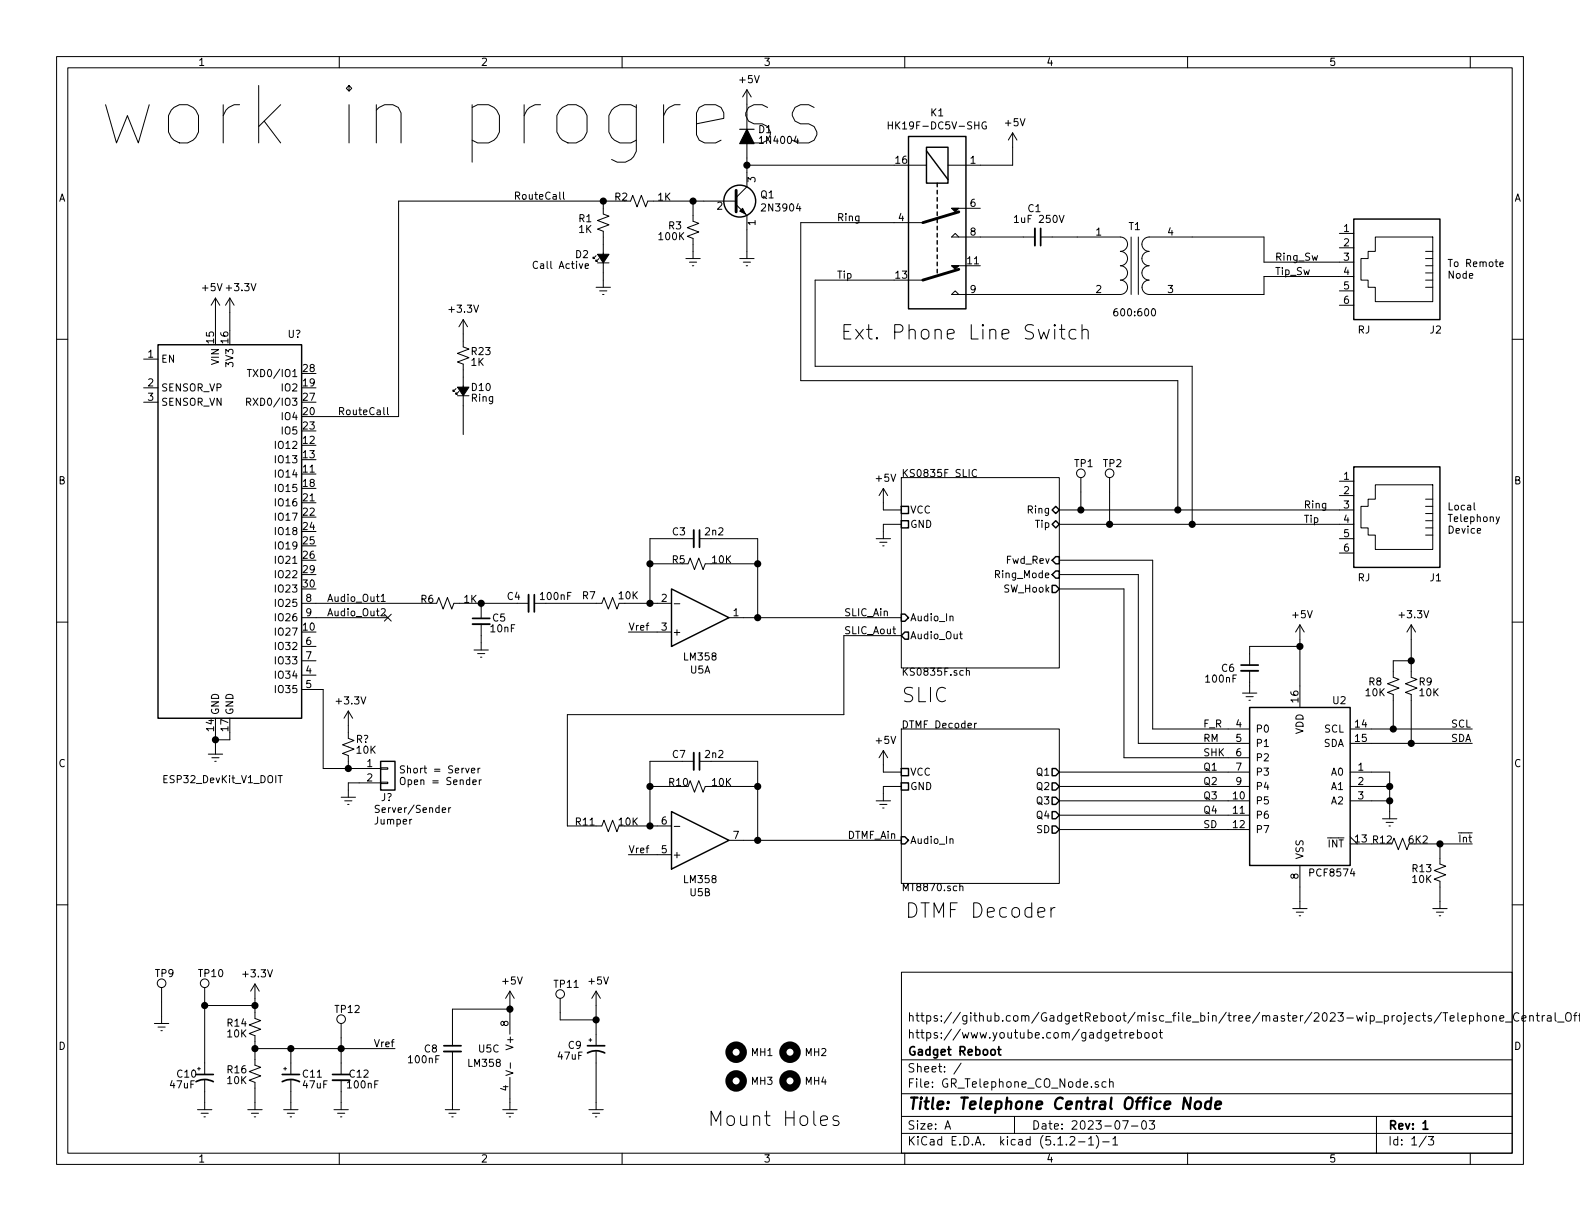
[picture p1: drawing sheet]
<svg xmlns="http://www.w3.org/2000/svg" width="279mm" height="216mm" viewBox="0 0 279 216" stroke-linecap="round" stroke-linejoin="round" font-family="sans-serif">
<g fill="none" stroke="#000" stroke-width=".18">
<path d="M10 10h259.4v195.9h-259.4zM12 12h255.4v191.9h-255.4zM60 10v2M110 10v2M132.1 15.9v17.1l-1.9 1.9M132.1 15.9l-.8 1.2M132.1 15.9l.7 1.2M135.7 19l-.9-.5h-1.5l-.9 .5-.5 1v.4l.5 1 .9 .5h1.5l.9 .5 .5 .9v.5l-.5 1-.9 .5h-2l-.9-.5M144 19l-1-.5h-1.4l-1 .5-.5 1v.4l.5 1 1 .5h1.4l1 .5 .4 .9v.5l-.4 1-1 .5h-1.9l-1-.5M160 10v2M210 10v2M260 10v2"/>
<path d="M99 34v1.1l.2 .1M99.6 34v1.1l.2 .1M106.7 35.6v2.2l1 .4-2 .8 2 .8-2 .7 1 .4v9.9M110.5 35.6h-40v38.1h-14.6M111.5 35.6l.4-1.1 .7 2.1 .8-2.1 .8 2.1 .4-1h15.6M122.6 35.6v3.5l1 .4-2.1 .8 2.1 .7-2.1 .8 1.1 .4v3.5M123.2 21.9l4.8-1v-.9l-.5-1-1-.5h-1.9l-1 .5-.4 1v3.8l.4 1 1 .5h1.9l1-.5M130.2 36.2l1.9 1.9v7.6M132.1 29.2h26M157.1 21.5v1.3M157.1 22.1h.7M160.7 29.2h3.1"/>
<path d="M163.2 39.4h-21.6v27.9h66.7v22.9M168.3 36.8h5.1M174.4 21.6a.59 .59 0 0 0-.8 .6 .59 .59 0 0 0 .8 .6v-.5h-.2M179.1 23.5v5.7h-11.5M179.1 23.5l-.8 1.3M179.1 23.5l.7 1.3M179.4 38.4l.4-.3v1.2M179.4 39.3h.7M187.3 38.1l.4 1.2 .5-1.2M10 60h2M38.1 52.7v5.7M38.1 52.7l-.8 1.3"/>
<path d="M38.1 52.7l.8 1.3M40.6 52.7v5.7M40.6 52.7l-.7 1.3M40.6 52.7l.8 1.3M81.9 56.5v4.8l1 .4-2 .8 2 .7-2 .8 1 .4v12.4M81.9 56.5l-.7 1.3M81.9 56.5l.8 1.3M103.5 47l.6-.1-.1-.2-.3-.1-.2 .2v.6h.5M105.4 45.2l-.5 .5v-.2v.2h.3M105.4 50.8h2.5M105.7 46.5h2M105.9 45.7l-.5 .5v-.2v.2h.3"/>
<path d="M106 51.4h1.3M106.6 52.1h.2M121.3 45.7h2.5M121.9 46.4h1.3M122.4 47h.3M130.8 45.7h2.5M131.4 46.4h1.3M132 47h.2M158.1 49.5h-14v15.3h66.7v27.9M160.7 49.5h2.5M168.3 47h2.5M169.5 41.9l-.6-.6-.6 .6h14.7"/>
<path d="M184 41.9h14.1a1.27 1.27 0 0 1 1.3 1.3 1.27 1.27 0 0 1-1.3 1.3 1.27 1.27 0 0 1 1.3 1.2 1.27 1.27 0 0 1-1.3 1.3 1.27 1.27 0 0 1 1.3 1.3 1.27 1.27 0 0 1-1.3 1.2 1.27 1.27 0 0 1 1.3 1.3 1.27 1.27 0 0 1-1.3 1.3h-29.8l.6-.7 .6 .7M186.5 57.4l-.1 .1 .1 .1 .1-.1-.1-.1v.2M186.5 58.2v1.7M187.4 58.2h.9M187.7 57.4v2.2l.1 .2 .5 .1M190.3 58.4l-.8-.2-.4 .5v.8l.2 .3 .2 .1 .8-.1M191.3 58.5a.63 .63 0 0 1 1.1 .1v1.3M191.3 57.4v2.5M200 41.9v10.2M201.3 41.9v10.2M236.9 51.4h2.5M236.9 41.3h2.5"/>
<path d="M236.9 43.8h2.5M236.9 54h2.5M239.4 46.4h-15.9v-4.5h-20.3a1.27 1.27 0 0 0-1.3 1.3 1.27 1.27 0 0 0 1.3 1.3 1.27 1.27 0 0 0-1.3 1.2 1.27 1.27 0 0 0 1.3 1.3 1.27 1.27 0 0 0-1.3 1.3 1.27 1.27 0 0 0 1.3 1.2 1.27 1.27 0 0 0-1.2 1.3 1.27 1.27 0 0 0 1.2 1.3h20.3v-3.2h15.9M243.2 41.9h10.2v11.4h-10.2v-2.5h-1.3v-1.3h-1.2v-3.8h1.2v-1.2h1.3zM252.1 44.5h1.3M252.1 45.7h1.3M252.1 47h1.3M252.1 48.3h1.3M252.1 49.5h1.3M252.1 50.8h1.3M265.2 46.7l.6-.1v-.2l-.4-.1-.2 .2 .1 .6h.5M267.4 60h2"/>
<path d="M25.4 63.5h2.5M25.4 68.6h2.5M25.4 71.1h2.5M43.6 71.1l.6-.1 .1-.2v-.3l-.2-.1h-.5v1.3M43.7 65.3h.7M43.9 71.1l.4 .6M44.1 65.3v1.3M67.9 72.1v1.1l.1 .1M68.5 72.1v1.1l.2 .1M80.6 68.7l-.5 .5v-.2v.2h.3M80.9 70h2M81.2 69.2l-.6 .5v-.2v.2h.3"/>
<path d="M114.9 99.7h5.7M121.7 99.7l.3-1 .8 2 .8-2 .7 2 .4-1h9.3M122.7 95.3h-7.8v11.4M123.7 95.3h10.3v13.9M154.9 95.3h2.6M155.6 95.9h1.2M156.1 96.5h.2M156.2 86.4v3.8h3.2M156.2 86.4l-.8 1.2M156.2 86.4l.8 1.2M159.4 84.5h27.9v33.6h-27.9zM159.4 92.7h-3.2v2.6"/>
<path d="M172.7 83.1a.6 .6 0 0 0-.9 .4 .6 .6 0 0 0 .6 .8l.3-.1M187.3 99.1h16.5v29.8h17.2M187.3 92.7h52.1M187.3 90.2h52.1M191.1 84.5v5.7M196.2 84.5v8.2M236.9 95.3h2.5M236.9 85.1h2.5M236.9 87.6h2.5M236.9 97.8h2.5M243.2 85.7h10.2v11.5h-10.2v-2.6h-1.3v-1.3h-1.2v-3.8h1.2v-1.2h1.3zM252.1 88.3h1.3"/>
<path d="M252.1 89.5h1.3M252.1 90.8h1.3M252.1 92.1h1.3M252.1 93.3h1.3M252.1 94.6h1.3M260.7 88.9v1.1l.2 .2M264.6 91.4l.3 .8M265.2 91.4l-.5 1.1-.1 .2M10 110h2M53.3 114.3h2.6M53.3 116.8h2.6M53.3 109.2h15.3"/>
<path d="M53.3 106.7h22.9M53.3 119.4h2.6M67.4 105.4l.4-.3v1.2M67.4 107.7l.5-.1 .2 .4v.2l-.8 .7h.8M67.4 106.3h.7M68 108.6l1.2 1.2M69.2 108.6l-1.2 1.2M77.2 106.7l.4-1 .8 2 .7-2 .8 2 .4-1h13.2M83.8 114.9h2.6M84.5 115.6h1.2M85 116.2h.2M85.1 106.7v2.6"/>
<path d="M85.1 110.4v4.5M94.5 106.7h11.9l.4-1 .8 2 .7-2 .8 2 .4-1h9.2M111.1 111.8h7.6M119.2 106.8h1M128.9 109.2h30.5M157.9 111.2h.5M158.1 110.8v1.1l.3 .2M159.4 112.4h-10.2v14h-48.9v19.7h6.1l.4-1.1 .8 2.1 .7-2.1 .8 2.1 .4-1M168 109.1l.2-.2 .3 .1v.8M169.7 112.1h.5M169.9 111.7v1.1l.3 .2M170.9 118.7l.2-.1h.3v.8"/>
<path d="M170.9 118.1v1.3M187.3 101.6h14v29.8h19.7M187.3 104.1h11.5v29.9h22.2M221 118.6v4M229.9 110.5v14.6M229.9 114.3h-8.9v3.3M229.9 110.5l-.8 1.3M229.9 110.5l.7 1.3M249.6 110.5v9.3l1 .3-2.1 .8 2.1 .8-2.1 .7 1.1 .4v8.6M249.6 116.8h-3.2v3l1 .3-2 .8 2 .8-2 .7 1 .4v6.1M249.6 110.5l-.8 1.3M249.6 110.5l.7 1.3"/>
<path d="M267.4 110h2M36.8 133.4h2.6M37.5 134h1.2M38 134.6h.2M38.1 129.5v3.9M40.6 129.5v1.3h-2.5M49.2 137.1h.7M53.3 121.9h3.8v14h10.2M61.6 125.7v4.9l1 .3-2 .8 2 .8-2 .7 1 .4v2.3M61.6 125.7l-.8 1.3M61.6 125.7l.8 1.3M67.3 138.3h1.3v.3h-1.3z"/>
<path d="M67.3 135.8h1.3v.2h-1.3zM67.3 138.4h-5.7v2.6M82.3 135.8l.4 .9 .3-.9M83.4 136.2l.6-.1-.1-.2-.4-.1-.1 .2v.6h.5M83.6 138.3l.6-.1v-.3h-.4l-.2 .2 .1 .6h.5M84.5 135.8v.9M84.8 137.9v.8M84.9 135.8l-.3 .1-.1 .2M85.1 137.9l-.3 .2M114.9 139.1h5.7M121.7 139.1l.3-1.1 .8 2.1 .8-2.1 .7 2.1 .4-1h9.3M122.7 134.6h-7.8v11.5"/>
<path d="M123.7 134.6h10.3v14M156.2 132.7v3.8h3.2M156.2 132.7l-.8 1.3M156.2 132.7l.8 1.3M159.4 128.9h27.9v27.3h-27.9zM159.4 139.1h-3.2v2.5M172.3 127.9v.8M172.7 127.9h-.3l-.1 .2M187.3 136.5h33.7M187.3 139.1h33.7M219.7 122.6h2.5M220.3 123.2h1.3"/>
<path d="M220.9 123.8h.2M238.8 136.5h6.9v8.3M238.8 139.1h6.9M238.8 128.9h21.5M238.8 131.4h21.5M10 160h2M60.3 141h2.6M61 141.6h1.2M61.5 142.2h.2M72.8 144.9h-.2l-.1 .2M78.2 143.2l.6-.1-.1-.2-.3-.1-.2 .2 .1 .6h.4M79.3 142.8v.9"/>
<path d="M79.7 142.8l-.4 .3M110.5 146.1h8.2M111.1 151.1h7.6M119.2 146.1h1M128.9 148.6h30.5M154.9 141.6h2.6M155.6 142.2h1.2M156.1 142.9h.2M168 148.4l.2-.1 .3 .1v.7M169.7 156.8l.2-.1h.3l.1 .8M169.7 156.2v1.3M187.3 141.6h33.7"/>
<path d="M187.3 144.1h33.7M187.3 146.7h33.7M229.9 153v7.7M238.8 141.6h6.9M238.8 149.2h3.8M238.8 148l1.2 1.2M244.5 144.8h2.5M245.1 145.4h1.3M245.6 146.1h.3M246.1 149.2l.4-1 .8 2 .7-2 .8 2 .4-1M250.2 149.2h10.1M254.6 149.2v3.6l1.1 .4-2.1 .7 2.1 .8-2.1 .7 1 .4v4.9"/>
<path d="M267.4 160h2M28.6 174.6v6.4M36.2 174.6v15.4M36.2 177.8h8.9M45.1 174v6.1l1 .4-2 .7 2 .8-2 .8 1 .3v5.2l1 .4-2 .8 2 .7-2 .8 1 .4v4.8M45.1 174l-.8 1.3M45.1 174l.7 1.3M90.2 175.3v7.6M90.2 175.3l-.8 1.2M90.2 175.3l.7 1.2M90.2 178.4h-10.2v6.5M99.1 176.5v3.8h6.3"/>
<path d="M105.4 175.3l-.8 1.2M105.4 175.3v9.6M105.4 175.3l.8 1.2M159.4 171.9h108v32h-108zM185.9 160.5v1.7M186.6 160.5a.64 .64 0 0 0-.7 .5M228.6 160.7h2.5M229.2 161.3h1.3M229.7 161.9h.3M253.4 160.7h2.5M254 161.3h1.3M254.5 161.9h.3"/>
<path d="M27.3 181h2.5M27.9 181.6h1.3M28.4 182.2h.3M34.9 196.2h2.6M34.9 189h.5M35.6 196.9h1.2M36.1 197.5h.2M36.2 191v5.2M43.8 196.2h2.6M44.4 196.9h1.3M45 197.5h.2M45.1 185.4h24.7"/>
<path d="M50.2 196.2h2.5M50.2 189h.5M50.4 188.7v.5M50.8 196.9h1.3M51.3 197.5h.3M51.4 185.4v4.6M51.4 191v5.2M59.1 196.2h2.5M59.7 196.9h1.3M60.2 197.5h.3M60.3 181v9M60.3 191v5.2"/>
<path d="M78.7 196.2h2.6M79.4 196.9h1.2M79.9 197.5h.2M80 185.9v10.3M88.9 196.2h2.5M89.5 189.3l1.2 .4-1.2 .5M89.5 196.9h1.3M90 197.5h.3M90.2 190.5v5.7M90.2 187.9v1M104.1 196.2h2.6M104.1 183.9h.5"/>
<path d="M104.4 183.6v.6M104.8 196.9h1.2M105.3 197.5h.2M105.4 185.9v10.3M145.1 198.1l1.2-.2-.1-.5-.7-.1-.4 .4v.9l.1 .3 .3 .1 .7-.1M148.3 197.4l-.6-.1-.4 .4 .1 .3 .9 .3 .1 .2-.1 .4-.3 .1-.7-.1M159.4 197.4h108M159.4 193.4h108M159.4 187.4h108M167.1 199.7l.5-1.5 .5 1.5M167.2 199.2h.8M170 188l-1.3 1.9"/>
<path d="M179.4 197.4v3M194.2 191.3h-.3l-.3 .2 .1 .2 .5 .1v.4h-.6M195.6 191.3h-.5l-.2 .2 .1 .7h.6M196.2 191.4l.2-.1h.4v1M196.2 190.8v1.5M196.7 183.1l.7-.2v-.2l-.5-.1-.2 .2 .1 .7h.6M197.9 182.6h.5M198.1 182.1v1.3l.3 .2M198.5 198.2h1l-.6 1.5M198.9 182.6v1M199.4 182.6l-.3 .1-.2 .2M199.8 183.1l.7-.2-.1-.2-.4-.1-.2 .2v.7h.6"/>
<path d="M200.1 199.1h1.1M201.1 182.7l.5-.1 .3 .3-.1 .5-.2 .2-.5-.1M201.1 182.1v1.5M202 198.3l.4-.1a.94 .94 0 0 1 0 1.5 .82 .82 0 0 1-.4-1.4zM202.5 182.7l.2-.1 .4 .1v.7l-.2 .2-.4-.2zM203.2 198.2h1l-.5 .6 .4 .1v.6l-.2 .2-.7-.2M203.9 182.7l.2-.1 .4 .1v.7l-.2 .2-.4-.2zM205 182.6h.6M205.2 182.1v1.3l.4 .2M243.4 197.4v6.5M60 203.9v2M110 203.9v2"/>
<path d="M159.4 200.4h108M160 203.9v2M189.2 201.1l.2-.1h.4l.2 .1 .1 .3-.1 .2-.8 .9h.9M190.7 201.9h1.2M192.5 201.4l.4-.4v1.5M192.5 202.5h.9M193.9 200.8a1.71 1.71 0 0 1 0 2.2M195 201.9h1.1M196.8 201.4l.4-.4v1.5M196.8 202.5h.8M210 203.9v2M252.2 200.9l-1.2 1.9"/>
<path d="M252.6 201h.9l-.5 .5 .4 .2v.6l-.2 .2-.6-.2M260 203.9v2"/>
<circle cx="191.1" cy="83.7" r=".76"/>
<circle cx="196.2" cy="83.7" r=".76"/>
<circle cx="28.6" cy="173.9" r=".76"/>
<circle cx="36.2" cy="173.9" r=".76"/>
<circle cx="99.1" cy="175.8" r=".76"/>
<circle cx="60.3" cy="180.2" r=".76"/>
</g>
<g fill="none" stroke="#000" stroke-width=".3">
<path d="M184 40.4v3M123.7 93.7v3.1M83.6 109.3h3M94.5 105.2v3M219.5 117.6h3M123.7 133.1v3M34.7 191.3a3.2 3.2 0 0 1 3 0M34.7 190h3M49.9 191.3a3.2 3.2 0 0 1 3.1 0M49.9 190h3.1M58.8 190h3M78.5 184.9h3"/>
<path d="M103.9 186.2a3.2 3.2 0 0 1 3 0M103.9 184.9h3M176.4 185.6h.6M176.6 185.1v1.3l.4 .2M251.6 198.6l.5-.4v1.5M251.6 199.7h.9"/>
</g>
<path d="M210.6 194.1l-.2 2-1-2-.2 2M211.5 194.9a.54 .54 0 0 1 .5-.1 .54 .54 0 0 1 .4 .3l-.1 .6a.56 .56 0 0 1-.5 .4 .56 .56 0 0 1-.5-.4zM214.1 194.8a.68 .68 0 0 0-.9 .3l-.1 .6 .1 .3 .2 .1 .6-.1M214.2 194.1l-.2 2M214.9 195.4l1-.2-.1-.4h-.7l-.2 1 .2 .3 .6-.1" fill="none" stroke="#000" stroke-width=".41"/>
<g fill="#000" stroke="#000" stroke-width=".25">
<circle cx="106.7" cy="35.6" r=".51"/>
<circle cx="122.6" cy="35.6" r=".51"/>
<circle cx="132.1" cy="29.2" r=".51"/>
<circle cx="114.9" cy="99.7" r=".51"/>
<circle cx="134" cy="99.7" r=".51"/>
<circle cx="191.1" cy="90.2" r=".51"/>
<circle cx="196.2" cy="92.7" r=".51"/>
<circle cx="208.3" cy="90.2" r=".51"/>
<circle cx="210.8" cy="92.7" r=".51"/>
<circle cx="85.1" cy="106.7" r=".51"/>
<circle cx="114.9" cy="106.7" r=".51"/>
<circle cx="134" cy="109.2" r=".51"/>
<circle cx="229.9" cy="114.3" r=".51"/>
<circle cx="249.6" cy="116.8" r=".51"/>
<circle cx="38.1" cy="130.8" r=".51"/>
<circle cx="61.6" cy="135.9" r=".51"/>
<circle cx="114.9" cy="139.1" r=".51"/>
<circle cx="134" cy="139.1" r=".51"/>
<circle cx="245.7" cy="139.1" r=".51"/>
<circle cx="246.4" cy="128.9" r=".51"/>
<circle cx="249.6" cy="131.4" r=".51"/>
<circle cx="114.9" cy="146.1" r=".51"/>
<circle cx="134" cy="148.6" r=".51"/>
<circle cx="245.7" cy="141.6" r=".51"/>
<circle cx="254.6" cy="149.2" r=".51"/>
<circle cx="36.2" cy="177.8" r=".51"/>
<circle cx="45.1" cy="177.8" r=".51"/>
<circle cx="90.2" cy="178.4" r=".51"/>
<circle cx="45.1" cy="185.4" r=".51"/>
<circle cx="51.4" cy="185.4" r=".51"/>
<circle cx="60.3" cy="185.4" r=".51"/>
<circle cx="105.4" cy="180.3" r=".51"/>
</g>
<path d="M183 40.4v3M122.7 93.7v3.1M83.6 110.4h3M93.5 105.2v3M219.5 118.6h3M122.7 133.1v3M58.8 191h3M78.5 185.9h3" fill="none" stroke="#000" stroke-width=".33"/>
<g fill="none" stroke="#000" stroke-width="1.3">
<circle cx="130.2" cy="191.1" r="1.27"/>
<circle cx="130.2" cy="186.1" r="1.27"/>
<circle cx="139.7" cy="191.1" r="1.27"/>
<circle cx="139.7" cy="186.1" r="1.27"/>
</g>
<path d="M130.8 37.3l.5-.5 .5 1zM168.3 36.8h1.2l-.6 .7zM105.7 45h2l-1 1.5zM168.3 47h1.2l-.6 .6zM80.9 68.5h2l-1 1.5z" fill="#000" stroke="#000" stroke-width=".18"/>
<g fill="none" stroke="#000" stroke-width=".25">
<path d="M160.7 24.1h10.1v30.5h-10.1zM163.8 26h3.8v6.4h-3.8zM163.8 26.7l3.8 5.1M165.7 32.4v.6M165.7 33.7v.6M165.7 34.9v.7M165.7 36.2v.6M165.7 37.5v.6M165.7 38.7v.7M239.4 38.7h15.2v17.8h-15.2zM165.7 40v.6M165.7 41.3v.6"/>
<path d="M165.7 42.5v.7M165.7 43.8v.7M165.7 45.1v.6M165.7 46.4v.6M165.7 47.6v.7M27.9 61h25.4v66h-25.4zM159.4 89.5h1.3v1.3h-1.3zM159.4 92.1h1.3v1.2h-1.3zM186.1 90.2l.6-.7 .6 .7-.6 .6zM186.1 92.7l.6-.6 .6 .6-.6 .6zM186.7 98.4h.6v1.3h-.6l-.6-.6zM239.4 82.6h15.2v17.7h-15.2z"/>
<path d="M118.7 104.1l10.2 5.1-10.2 5.1zM159.4 108.6h.6l.7 .6-.7 .7h-.6zM160 111.8h.7v1.2h-.7l-.6-.6zM186.1 103.5h.6l.6 .6-.6 .7h-.6zM186.7 101h.6v1.2h-.6l-.6-.6zM67.3 134.6h2.5v5.1h-2.5zM159.4 135.9h1.3v1.3h-1.3zM159.4 138.4h1.3v1.3h-1.3zM186.1 138.4h.6l.6 .7-.6 .6h-.6zM186.1 135.9h.6l.6 .6-.6 .7h-.6zM221 125.1h17.8v27.9h-17.8zM118.7 143.5l10.2 5.1-10.2 5.1z"/>
<path d="M159.4 148h.6l.7 .6-.7 .6h-.6zM186.1 146.1h.6l.6 .6-.6 .6h-.6zM186.1 143.5h.6l.6 .6-.6 .7h-.6zM186.1 141h.6l.6 .6-.6 .6h-.6z"/>
<circle cx="130.8" cy="35.6" r="2.82"/>
</g>
<path d="M130.8 22.9h2.5" fill="none" stroke="#000" stroke-width=".2"/>
<path d="M132.1 22.9l1.2 2.5h-2.5z" fill="#000" stroke="#000" stroke-width=".2"/>
<path d="M130.2 33.7v3.8M169.5 37.5l-6.3 1.9M169.5 47.6l-6.3 1.9" fill="none" stroke="#000" stroke-width=".51"/>
<text font-size="14.2" x="17.1" y="25.8">work in progress</text>
<g font-size="3.5">
<text x="148.6" y="60.1">Ext. Phone Line Switch</text>
<text x="159.4" y="124.2">SLIC</text>
<text x="160" y="162.3">DTMF Decoder</text>
<text x="125.1" y="199.1">Mount Holes</text>
</g>
<text font-size="2.8" x="160.4" y="196.2">Title: Telephone Central Office Node</text>
<g font-size="2.1">
<text x="160.4" y="183.6">https://www.youtube.com/gadgetreboot</text>
<text x="160.4" y="180.6">https://github.com/GadgetReboot/misc_file_bin/tree/master/2023-wip_projects/Telephone_Central_Office_Simulator/ESP32_Arduin</text>
<text x="160.4" y="189.6">Sheet: /</text>
<text x="160.4" y="186.6">Gadget Reboot</text>
<text x="160.4" y="192.3">File: GR_Telephone_CO_Node.sch</text>
<text x="160.4" y="202.5">KiCad E.D.A. kicad (5.1.2-1)-1</text>
<text x="160.4" y="199.7">Size: A</text>
<text x="182.4" y="199.7">Date: 2023-07-03</text>
<text x="245.4" y="199.7">Rev: 1</text>
<text x="245.4" y="202.5">Id: 1/3</text>
</g>
<g font-size="1.8">
<text x="35" y="11.6">1</text>
<text x="85" y="11.6">2</text>
<text x="135" y="11.6">3</text>
<text x="185" y="11.6">4</text>
<text x="235" y="11.6">5</text>
<text x="130.9" y="14.7">+5V</text>
<text x="134.2" y="23.5">D1</text>
<text x="158.1" y="22.9">HK19F-DC5V-SHG</text>
<text x="164.6" y="20.6">K1</text>
<text x="177.9" y="22.3">+5V</text>
<text x="134.6" y="25.5">1N4004</text>
<text x="158.4" y="29">16</text>
<text x="171.6" y="29">1</text>
<text x="10.4" y="35.6">A</text>
<text x="90.8" y="35.3">RouteCall</text>
<text x="108.7" y="35.5">R2</text>
<text x="116.4" y="35.5">1K</text>
<text x="133.6" y="32.2" transform="rotate(-90 133.6 32.2)">3</text>
<text x="134.5" y="35.1">Q1</text>
<text x="267.8" y="35.6">A</text>
<text x="102.4" y="39.3">R1</text>
<text x="102.4" y="41.2">1K</text>
<text x="118.3" y="40.6">R3</text>
<text x="126.8" y="37.1">2</text>
<text x="133.6" y="39.9" transform="rotate(-90 133.6 39.9)">1</text>
<text x="135" y="37.4">2N3904</text>
<text x="148" y="39.1">Ring</text>
<text x="158.9" y="39.1">4</text>
<text x="171.6" y="36.6">6</text>
<text x="171.6" y="41.7">8</text>
<text x="179.8" y="39.4">1uF 250V</text>
<text x="181.8" y="37.5">C1</text>
<text x="193.8" y="41.7">1</text>
<text x="199.6" y="40.7">T1</text>
<text x="206.5" y="41.7">4</text>
<text x="237.6" y="41">1</text>
<text x="94.7" y="47.5">Call Active</text>
<text x="101.8" y="45.6">D2</text>
<text x="116.6" y="42.5">100K</text>
<text x="171.1" y="46.7">11</text>
<text x="225.4" y="46.1">Ring_Sw</text>
<text x="237.6" y="43.6">2</text>
<text x="237.6" y="46.1">3</text>
<text x="255.9" y="47.2">To Remote</text>
<text x="35.9" y="51.5">+5V +3.3V</text>
<text x="148" y="49.3">Tip</text>
<text x="158.4" y="49.3">13</text>
<text x="171.6" y="51.8">9</text>
<text x="193.8" y="51.8">2</text>
<text x="206.5" y="51.8">3</text>
<text x="225.4" y="48.6">Tip_Sw</text>
<text x="237.6" y="48.6">4</text>
<text x="237.6" y="51.2">5</text>
<text x="237.6" y="53.7">6</text>
<text x="255.9" y="49.3">Node</text>
<text x="50.9" y="59.7">U?</text>
<text x="79.6" y="55.3">+3.3V</text>
<text x="197.4" y="55.9">600:600</text>
<text x="240.1" y="59">RJ</text>
<text x="252.9" y="59">J2</text>
<text x="26.2" y="63.2">1</text>
<text x="28.4" y="64.1">EN</text>
<text x="37.8" y="60.7" transform="rotate(-90 37.8 60.7)">15</text>
<text x="38.7" y="64.4" transform="rotate(-90 38.7 64.4)">VIN</text>
<text x="40.4" y="60.7" transform="rotate(-90 40.4 60.7)">16</text>
<text x="41.3" y="64.6" transform="rotate(-90 41.3 64.6)">3V3</text>
<text x="53.6" y="65.8">28</text>
<text x="83.3" y="64.7">1K</text>
<text x="83.4" y="62.8">R23</text>
<text x="26.2" y="68.3">2</text>
<text x="26.2" y="70.9">3</text>
<text x="28.4" y="69.2">SENSOR_VP</text>
<text x="28.4" y="71.8">SENSOR_VN</text>
<text x="44.8" y="71.8">RXD0/IO3</text>
<text x="45" y="66.7">TXD0/IO1</text>
<text x="50" y="69.2">IO2</text>
<text x="53.6" y="68.3">19</text>
<text x="53.6" y="70.9">27</text>
<text x="83.4" y="71">Ring</text>
<text x="83.5" y="69.1">D10</text>
<text x="50" y="74.3">IO4</text>
<text x="50" y="76.8">IO5</text>
<text x="53.6" y="73.4">20</text>
<text x="53.6" y="75.9">23</text>
<text x="59.7" y="73.4">RouteCall</text>
<text x="49" y="79.4">IO12</text>
<text x="49" y="81.9">IO13</text>
<text x="53.6" y="83.6">11</text>
<text x="53.6" y="78.5">12</text>
<text x="53.6" y="81">13</text>
<text x="190" y="82.6">TP1</text>
<text x="195.1" y="82.6">TP2</text>
<text x="10.4" y="85.6">B</text>
<text x="49" y="84.5">IO14</text>
<text x="49" y="87">IO15</text>
<text x="49" y="89.5">IO16</text>
<text x="53.6" y="86.1">18</text>
<text x="53.6" y="88.6">21</text>
<text x="155" y="85.2">+5V</text>
<text x="159.4" y="84.4">KS0835F SLIC</text>
<text x="230.5" y="89.9">Ring</text>
<text x="237.6" y="84.8">1</text>
<text x="237.6" y="87.4">2</text>
<text x="237.6" y="89.9">3</text>
<text x="267.8" y="85.6">B</text>
<text x="49" y="92.1">IO17</text>
<text x="49" y="94.6">IO18</text>
<text x="53.6" y="91.2">22</text>
<text x="53.6" y="93.7">24</text>
<text x="118.9" y="94.7">C3</text>
<text x="124.8" y="94.7">2n2</text>
<text x="160.9" y="90.8">VCC</text>
<text x="160.9" y="93.3">GND</text>
<text x="181.9" y="90.8">Ring</text>
<text x="183.2" y="93.3">Tip</text>
<text x="230.5" y="92.5">Tip</text>
<text x="237.6" y="92.5">4</text>
<text x="237.6" y="95">5</text>
<text x="255.9" y="90.2">Local</text>
<text x="255.9" y="92.3">Telephony</text>
<text x="255.9" y="94.4">Device</text>
<text x="49" y="97.2">IO19</text>
<text x="49" y="99.7">IO21</text>
<text x="53.6" y="96.3">25</text>
<text x="53.6" y="98.8">26</text>
<text x="53.6" y="101.3">29</text>
<text x="118.9" y="99.6">R5</text>
<text x="126" y="99.6">10K</text>
<text x="178" y="99.7">Fwd_Rev</text>
<text x="237.6" y="97.5">6</text>
<text x="49" y="102.2">IO22</text>
<text x="49" y="104.8">IO23</text>
<text x="49" y="107.3">IO25</text>
<text x="53.6" y="103.9">30</text>
<text x="54.1" y="106.4">8</text>
<text x="57.8" y="106.4">Audio_Out1</text>
<text x="74.4" y="106.6">R6</text>
<text x="82.1" y="106.6">1K</text>
<text x="89.7" y="106.1">C4</text>
<text x="95.7" y="106.1">100nF</text>
<text x="103" y="106">R7</text>
<text x="109.5" y="106">10K</text>
<text x="117" y="106.4">2</text>
<text x="176.3" y="102.2">Ring_Mode</text>
<text x="177.5" y="104.8">SW_Hook</text>
<text x="240.1" y="102.8">RJ</text>
<text x="252.9" y="102.8">J1</text>
<text x="49" y="112.4">IO27</text>
<text x="49" y="109.9">IO26</text>
<text x="53.6" y="111.5">10</text>
<text x="54.1" y="109">9</text>
<text x="57.8" y="109">Audio_Out2</text>
<text x="86.8" y="111.8">10nF</text>
<text x="87.1" y="109.9">C5</text>
<text x="111.5" y="111.5">Vref</text>
<text x="117" y="111.5">3</text>
<text x="118.9" y="112.4">+</text>
<text x="129.7" y="109">1</text>
<text x="149.2" y="112.1">SLIC_Aout</text>
<text x="149.2" y="109">SLIC_Ain</text>
<text x="160.9" y="109.9">Audio_In</text>
<text x="160.9" y="113">Audio_Out</text>
<text x="228.7" y="109.3">+5V</text>
<text x="247.6" y="109.3">+3.3V</text>
<text x="49" y="114.9">IO32</text>
<text x="49" y="117.5">IO33</text>
<text x="54.1" y="119.1">4</text>
<text x="54.1" y="114">6</text>
<text x="54.1" y="116.6">7</text>
<text x="121.1" y="116.8">LM358</text>
<text x="122.1" y="119.1">U5A</text>
<text x="159.4" y="119.5">KS0835F.sch</text>
<text x="216.1" y="118.8">C6</text>
<text x="49" y="120">IO34</text>
<text x="49" y="122.6">IO35</text>
<text x="54.1" y="121.7">5</text>
<text x="59.6" y="124.6">+3.3V</text>
<text x="213.4" y="120.7">100nF</text>
<text x="229.6" y="124.2" transform="rotate(-90 229.6 124.2)">16</text>
<text x="235.7" y="124.5">U2</text>
<text x="241.6" y="123.1">10K</text>
<text x="242.1" y="121.2">R8</text>
<text x="251" y="121.2">R9</text>
<text x="251.1" y="123.1">10K</text>
<text x="37.8" y="129.2" transform="rotate(-90 37.8 129.2)">14</text>
<text x="38.7" y="126.5" transform="rotate(-90 38.7 126.5)">GND</text>
<text x="40.4" y="129.2" transform="rotate(-90 40.4 129.2)">17</text>
<text x="41.3" y="126.5" transform="rotate(-90 41.3 126.5)">GND</text>
<text x="62.9" y="131.4">R?</text>
<text x="155" y="131.5">+5V</text>
<text x="159.4" y="128.8">DTMF Decoder</text>
<text x="212.7" y="131.2">RM</text>
<text x="212.7" y="128.7">F_R</text>
<text x="218.6" y="128.7">4</text>
<text x="218.6" y="131.2">5</text>
<text x="222" y="129.5">P0</text>
<text x="230.5" y="129.8" transform="rotate(-90 230.5 129.8)">VDD</text>
<text x="234.2" y="129.5">SCL</text>
<text x="239.7" y="128.7">14</text>
<text x="239.7" y="131.2">15</text>
<text x="256.5" y="131.2">SDA</text>
<text x="256.5" y="128.7">SCL</text>
<text x="10.4" y="135.6">C</text>
<text x="63.1" y="133.3">10K</text>
<text x="64.9" y="135.6">1</text>
<text x="70.5" y="136.8">Short = Server</text>
<text x="118.9" y="134">C7</text>
<text x="124.8" y="134">2n2</text>
<text x="160.9" y="137.2">VCC</text>
<text x="183.4" y="137.2">Q1</text>
<text x="212.7" y="133.7">SHK</text>
<text x="212.7" y="136.3">Q1</text>
<text x="218.6" y="133.7">6</text>
<text x="218.6" y="136.3">7</text>
<text x="222" y="132.1">P1</text>
<text x="222" y="134.6">P2</text>
<text x="222" y="137.2">P3</text>
<text x="234" y="132.1">SDA</text>
<text x="235.5" y="137.2">A0</text>
<text x="240.2" y="136.3">1</text>
<text x="267.8" y="135.6">C</text>
<text x="29.2" y="138.5">ESP32_DevKit_V1_DOIT</text>
<text x="64.9" y="138.2">2</text>
<text x="66" y="143.7">Server/Sender</text>
<text x="67.4" y="141.7">J?</text>
<text x="70.5" y="138.8">Open = Sender</text>
<text x="118.4" y="139">R10</text>
<text x="126" y="139">10K</text>
<text x="160.9" y="139.7">GND</text>
<text x="183.4" y="142.2">Q3</text>
<text x="183.4" y="139.7">Q2</text>
<text x="212.7" y="143.9">Q4</text>
<text x="212.7" y="141.4">Q3</text>
<text x="212.7" y="138.8">Q2</text>
<text x="218.1" y="141.4">10</text>
<text x="218.1" y="143.9">11</text>
<text x="218.6" y="138.8">9</text>
<text x="222" y="142.2">P5</text>
<text x="222" y="139.7">P4</text>
<text x="235.5" y="139.7">A1</text>
<text x="235.5" y="142.2">A2</text>
<text x="240.2" y="138.8">2</text>
<text x="240.2" y="141.4">3</text>
<text x="66" y="145.8">Jumper</text>
<text x="101.9" y="146">R11</text>
<text x="109.5" y="146">10K</text>
<text x="117" y="145.8">6</text>
<text x="129.7" y="148.3">7</text>
<text x="149.9" y="148.3">DTMF_Ain</text>
<text x="160.9" y="149.2">Audio_In</text>
<text x="183.3" y="147.3">SD</text>
<text x="183.4" y="144.8">Q4</text>
<text x="212.7" y="146.4">SD</text>
<text x="218.1" y="146.4">12</text>
<text x="222" y="144.8">P6</text>
<text x="222" y="147.3">P7</text>
<text x="234.9" y="149.9">INT</text>
<text x="239.7" y="149">13 R12</text>
<text x="249.2" y="149.1">6K2</text>
<text x="257.8" y="149">Int</text>
<text x="111.5" y="150.9">Vref</text>
<text x="117" y="150.9">5</text>
<text x="118.9" y="151.8">+</text>
<text x="229.6" y="155.4" transform="rotate(-90 229.6 155.4)">8</text>
<text x="230.5" y="152" transform="rotate(-90 230.5 152)">VSS</text>
<text x="231.8" y="155">PCF8574</text>
<text x="249.8" y="154.2">R13</text>
<text x="121.1" y="156.2">LM358</text>
<text x="122.1" y="158.5">U5B</text>
<text x="159.4" y="157.6">MT8870.sch</text>
<text x="249.8" y="156.1">10K</text>
<text x="27.5" y="172.8">TP9</text>
<text x="35.2" y="172.8">TP10</text>
<text x="43.1" y="172.8">+3.3V</text>
<text x="59.3" y="179.1">TP12</text>
<text x="89" y="174.1">+5V</text>
<text x="98.1" y="174.7">TP11</text>
<text x="104.2" y="174.1">+5V</text>
<text x="10.4" y="185.6">D</text>
<text x="40.3" y="181.5">R14</text>
<text x="40.3" y="183.4">10K</text>
<text x="66" y="185.2">Vref</text>
<text x="89.9" y="181.5" transform="rotate(-90 89.9 181.5)">8</text>
<text x="90.8" y="185.2" transform="rotate(-90 90.8 185.2)">V+</text>
<text x="100.5" y="185.5">C9</text>
<text x="267.8" y="185.6">D</text>
<text x="31.4" y="190.6">C10</text>
<text x="40.3" y="189.8">R16</text>
<text x="40.3" y="191.7">10K</text>
<text x="53.6" y="190.6">C11</text>
<text x="61.9" y="190.6">C12</text>
<text x="72.4" y="188">100nF</text>
<text x="75.1" y="186.1">C8</text>
<text x="82.9" y="188.6">LM358</text>
<text x="84.7" y="186.1">U5C</text>
<text x="98.8" y="187.4">47uF</text>
<text x="132.9" y="186.7">MH1</text>
<text x="132.9" y="191.8">MH3</text>
<text x="142.4" y="186.7">MH2</text>
<text x="142.4" y="191.8">MH4</text>
<text x="30.2" y="192.5">47uF</text>
<text x="53.7" y="192.5">47uF</text>
<text x="61.6" y="192.5">100nF</text>
<text x="89.9" y="192.9" transform="rotate(-90 89.9 192.9)">4</text>
<text x="35" y="205.5">1</text>
<text x="85" y="205.5">2</text>
<text x="135" y="205.5">3</text>
<text x="185" y="205.5">4</text>
<text x="235" y="205.5">5</text>
</g>
</svg>
